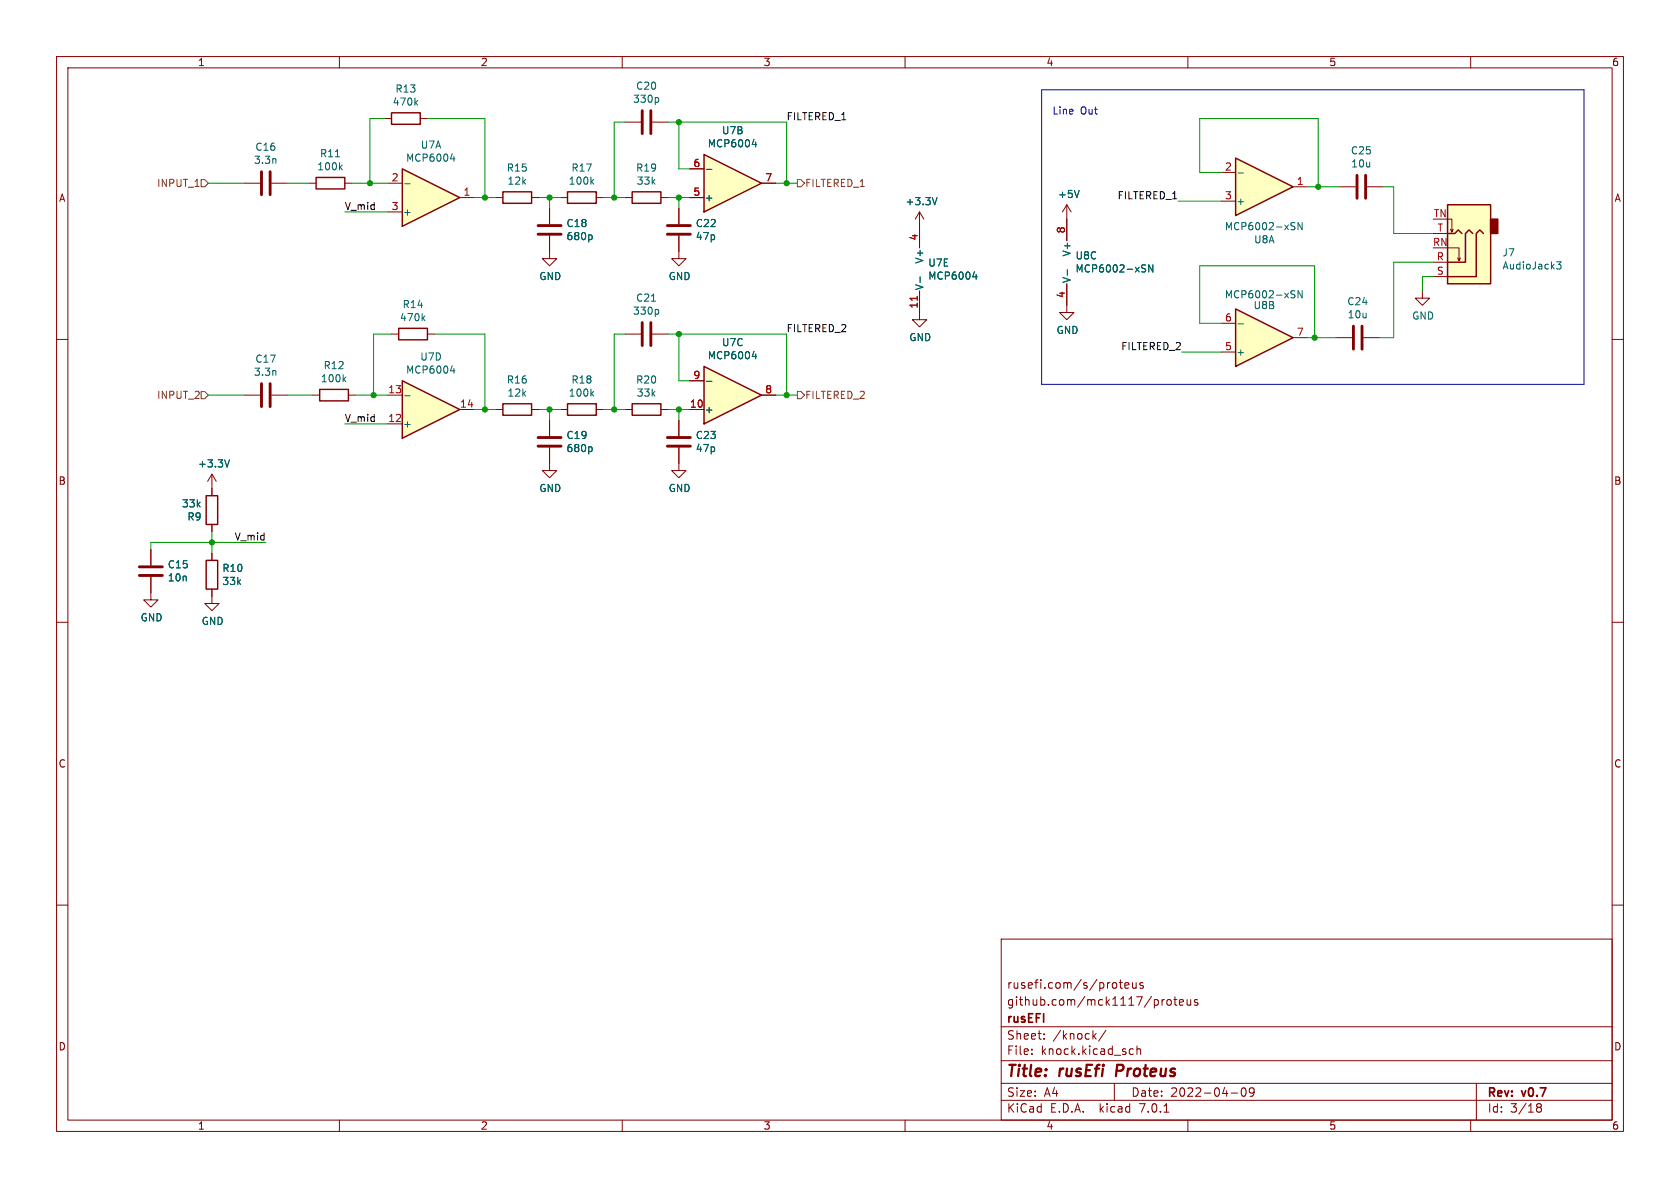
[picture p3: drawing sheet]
<svg xmlns="http://www.w3.org/2000/svg" width="297mm" height="210mm" viewBox="0 0 297 210" stroke-linecap="round" stroke-linejoin="round" font-family="sans-serif">
<g fill="none" stroke="#840000" stroke-width=".18">
<path d="M10 10h277v190h-277zM12 12h273v186h-273zM60 10v2M110 10v2M160 10v2M210 10v2M260 10v2M99.1 34.9h1.2M105.4 34.9h1.3M10 60h2M97.2 44.5v1.2h1.2l-1.2 1.3-1.3-1.3h1.3M285 60h2"/>
<path d="M10 110h2M285 110h2M10 160h2M285 160h2M177 166h108v32h-108zM197.9 173.7h.5M198.1 173.2v1.3l.3 .2M198.9 174.2l.7-.1-.1-.3-.4-.1-.2 .2v.7h.6M200.2 173.7l.1 .9 .3 .1 .3-.1M200.9 173.7v1M202.1 173.8l-.4-.1-.2 .2 .1 .2 .5 .2v.3h-.6M205.9 176.7l-.3 .1-.2 .2"/>
<path d="M206.4 176.8l.2-.1 .4 .1 .1 .6-.2 .2-.3 .1-.2-.1zM207.5 176.7h.6M207.7 176.2v1.3l.4 .2M208.5 177.2l.7-.1-.1-.3-.4-.1-.2 .2 .1 .7h.5M209.9 176.7v.9l.4 .1 .2-.1M210.5 176.7v1M211.7 176.8l-.3-.1-.3 .2 .1 .2 .5 .2v.3h-.6M60 198v2M110 198v2M160 198v2M177 194.5h108M177 191.5h108"/>
<path d="M177 187.5h108M177 181.5h108M182.4 186.3v.1M182.4 185.5v.1M184.6 183.6v.1M184.6 182.8v.1M193.4 183.1l.4 .6M193.8 182.7l-.6 .6M195.5 182.1l-1.3 2M197 191.5v3M199.9 185.4l.5 .1M200.4 186.3l-.5 .1"/>
<path d="M201 185.5l.2-.1 .4 .1v.9M201 184.9v1.5M205.8 196.6h.8M210 198v2M217.6 193.2h1.2M219.6 192.4l.2-.1a.81 .81 0 0 1 .6 .6 .81 .81 0 0 1-.3 .8l-.2 .1a.81 .81 0 0 1-.6-.6 .81 .81 0 0 1 .3-.8zM221.7 192.9l-.3 .3h-.4l-.1-.3 .1-.5 .4-.1 .2 .1a.99 .99 0 0 1-.3 1.4h-.3M260 198v2M261 191.5v6.5M271.7 195.6l.2 .1M271.7 195.2l.2-.1 .5 .1 .1 .3-.3 .2M271.9 195.7h.3"/>
<path d="M271.9 195.7l-.2 .2M272.2 195.7l.3 .3-.1 .5-.2 .1-.5-.1"/>
</g>
<path d="M100.3 33.9h5.1v2h-5.1z" fill="none" stroke="#840000" stroke-width=".25"/>
<path d="M104.6 32.1l.4 .5M105 31.7l-.5 .5" fill="none" stroke="#006464" stroke-width=".18"/>
<path d="M124.5 64.8l10.1 5.1-10.1 5z" fill="#ffffc2"/>
<path d="M69.2 19.9h5.1v2.1h-5.1zM111.8 33.9h5v2h-5zM70.5 58h5.1v2.1h-5.1zM88.9 71.4h5.1v2h-5.1zM124.5 64.8l10.1 5.1-10.1 5z" fill="none" stroke="#840000" stroke-width=".25"/>
<g fill="none" stroke="#840000" stroke-width=".18">
<path d="M67.9 21h1.3M74.3 21h1.3M110.5 34.9h1.3M110.5 21.6h2.8M115.3 21.6h2.8M116.8 34.9h1.3M162.6 37.5l-.8 1.2M162.6 37.5v2.5M162.6 37.5l.7 1.2M188.6 36.2v6.3M188.6 36.2l-.8 1.3M188.6 36.2l.8 1.3"/>
<path d="M69.2 59.1h1.3M75.6 59.1h1.2M188.6 50.2v3.8M87.6 72.4h1.3M94 72.4h1.2M121.9 72.4h2.6M121.9 67.3h2.6M134.6 69.9h2.6"/>
</g>
<g fill="none" stroke="#006464" stroke-width=".18">
<path d="M73.5 18.1l.3 .5M73.8 17.7l-.4 .5M116.3 17.3l.1 .2-.1 .5M165.7 34.9l-.5 1.3M190.8 33.7l-.4 1.2M74.7 56.2l.4 .5M75.1 55.8l-.5 .5M188.7 47.7v.9M202.1 46.8l.4 .1M202.3 47.5l.2 .2-.2 .4M203.8 46.8v1.3l-.7-1.3v1.3M124.9 67.4h1"/>
<path d="M133 63h.8M133.6 62.6v.8"/>
</g>
<path d="M113.5 19.6v4M115.1 19.6v4" fill="none" stroke="#840000" stroke-width=".51"/>
<path d="M71.1 29.8l10.2 5.1-10.2 5.1z" fill="#ffffc2"/>
<path d="M71.1 29.8l10.2 5.1-10.2 5.1z" fill="none" stroke="#840000" stroke-width=".25"/>
<path d="M68.6 32.4h2.5M68.6 37.5h2.5M81.3 34.9h2.5M188.6 54v1.2h1.3l-1.3 1.3-1.3-1.3h1.3" fill="none" stroke="#840000" stroke-width=".18"/>
<path d="M71.5 32.5h1M79.6 28.1h.8M80.3 27.7v.8" fill="none" stroke="#006464" stroke-width=".18"/>
<path d="M71.1 67.3l10.2 5.1-10.2 5.1z" fill="#ffffc2"/>
<path d="M88.9 33.9h5.1v2h-5.1zM71.1 67.3l10.2 5.1-10.2 5.1zM100.3 71.4h5.1v2h-5.1zM111.8 71.4h5v2h-5z" fill="none" stroke="#840000" stroke-width=".25"/>
<g fill="none" stroke="#840000" stroke-width=".18">
<path d="M87.6 34.9h1.3M94 34.9h1.2M162.6 55.2v1.3h1.2l-1.2 1.3-1.3-1.3h1.3M251.5 51.4v1.3h1.2l-1.2 1.3-1.3-1.3h1.3M68.6 74.9h2.5M68.6 69.9h2.5M81.3 72.4h2.5M97.2 79.1v4.1h1.2l-1.2 1.3-1.3-1.3h1.3M97.2 74.3v2.8M99.1 72.4h1.2M105.4 72.4h1.3M110.5 72.4h1.3"/>
<path d="M116.8 72.4h1.3M120 79.1v4.1h1.3l-1.3 1.3-1.3-1.3h1.3M120 74.3v2.8"/>
</g>
<path d="M71.5 70h1M79.6 65.5h.8M80.3 65.1v.9M104.6 79l.1 .2-.1 .6M104.6 69.5l.4 .5M105 69.2l-.5 .5" fill="none" stroke="#006464" stroke-width=".18"/>
<path d="M95.1 77.3h4.1M95.1 78.9h4.1M118 77.3h4M118 78.9h4" fill="none" stroke="#840000" stroke-width=".51"/>
<path d="M124.5 27.3l10.1 5.1-10.1 5.1z" fill="#ffffc2"/>
<path d="M124.5 27.3l10.1 5.1-10.1 5.1z" fill="none" stroke="#840000" stroke-width=".25"/>
<path d="M97.2 36.8v2.8M120 36.8v2.8M121.9 34.9h2.6M121.9 29.8h2.6M134.6 32.4h2.6M97.2 41.7v2.8M110.5 59.1h2.8M115.3 59.1h2.8M120 41.7v4h1.3l-1.3 1.3-1.3-1.3h1.3M162.6 40v3.8M162.6 51.4v3.8" fill="none" stroke="#840000" stroke-width=".18"/>
<path d="M124.9 29.9h1M133 25.5h.8M133.6 25.1v.9M104.6 41.6l.1 .2-.1 .5M116.3 54.8l.1 .1-.1 .6M162.7 48.9v1M172 48.9h.8M172.6 48.5v.9" fill="none" stroke="#006464" stroke-width=".18"/>
<path d="M162.2 52.4v.7" fill="none" stroke="#a90000" stroke-width=".18"/>
<path d="M95.1 39.9h4.1M118 39.9h4M95.1 41.4h4.1M113.5 57v4.1M115.1 57v4.1M118 41.4h4" fill="none" stroke="#840000" stroke-width=".51"/>
<path d="M218.4 54.6l10.2 5.1-10.2 5.1z" fill="#ffffc2"/>
<path d="M55.9 31.4h5.1v2h-5.1zM255.9 36.2h7.6v14h-7.6zM218.4 54.6l10.2 5.1-10.2 5.1zM255.9 41.3h1.3l.6-.7 .6 .7M260.3 41.3l-.6-.7-.6 .7v5.1h-3.2M262.3 41.3l-.7-.7-.6 .7v7.6h-5.1M56.5 68.8h5.1v2.1h-5.1zM36.4 87.6h2.1v5.1h-2.1zM36.4 99.1h2.1v5h-2.1z" fill="none" stroke="#840000" stroke-width=".25"/>
<g fill="none" stroke="#840000" stroke-width=".18">
<path d="M43.2 32.4h2.8M48 32.4h2.8M54.6 32.4h1.3M61 32.4h1.2M236.9 33h2.7M241.7 33h2.8M255.9 38.7h.8v2.3l.2-.5M215.9 57.2h2.5M228.6 59.7h2.5M236.2 59.7h2.8M241 59.7h2.8M253.4 46.4h2.5"/>
<path d="M253.4 48.9h2.5M253.4 41.3h2.5M255.9 43.8h2v2.3l.3-.5M256.4 40.5l.3 .5M257.7 45.6l.2 .5M43.2 69.9h2.8M48 69.9h2.8M55.2 69.9h1.3M61.6 69.9h1.3M215.9 62.2h2.5M26.7 97.2v2.7M37.5 83.8v3.8"/>
<path d="M37.5 92.7v1.3M37.5 97.8v1.3M37.5 83.8l-.8 1.3M37.5 83.8l.7 1.3M26.7 102v4h1.2l-1.2 1.3-1.3-1.3h1.3M37.5 104.1v2.6h1.2l-1.2 1.3-1.3-1.3h1.3"/>
</g>
<path d="M60.1 29.5l.4 .5M60.5 29.2l-.5 .5M218.9 57.3h.9M228.4 51.4h.5M228.7 52.1l.2 .2-.2 .4M230.2 51.4v1.3l-.7-1.3v1.3M275.2 46.3h.8l-.5 .5 .4 .1v.5l-.2 .2-.5-.1M60.8 67l.3 .5M61.1 66.6l-.4 .5M40.6 81.3l-.5 1.3" fill="none" stroke="#006464" stroke-width=".18"/>
<path d="M46.2 30.4v4M47.8 30.4v4M239.9 31v4.1M241.4 31v4.1M239.3 57.7v4M240.8 57.7v4M46.2 67.8v4.1M47.8 67.8v4.1M24.6 100.2h4.1M24.6 101.7h4.1" fill="none" stroke="#840000" stroke-width=".51"/>
<path d="M255.9 36.2h7.6v14h-7.6z" fill="#ffffc2" stroke="#ffffc2" stroke-width=".18"/>
<path d="M263.5 38.7h1.3v2.6h-1.3z" fill="#840000" stroke="#840000" stroke-width=".25"/>
<path d="M218.4 27.9l10.2 5.1-10.2 5.1z" fill="#ffffc2"/>
<path d="M218.4 27.9l10.2 5.1-10.2 5.1z" fill="none" stroke="#840000" stroke-width=".25"/>
<g fill="none" stroke="#840000" stroke-width=".18">
<path d="M97.2 36.8v2.8M120 36.8v2.8M121.9 34.9h2.6M121.9 29.8h2.6M134.6 32.4h2.6M188.6 38.7v3.8M215.9 30.5h2.5M215.9 35.6h2.5M228.6 33h2.5M97.2 41.7v2.8M120 41.7v2.8M162.6 40v3.8"/>
<path d="M162.6 51.4v3.8M188.6 50.2v3.8M97.2 74.3v2.8M97.2 79.1v2.8M120 74.3v2.8M120 79.1v2.8M121.9 72.4h2.6M121.9 67.3h2.6M134.6 69.9h2.6M26.7 97.2v2.7M37.5 86.4v1.2M37.5 92.7v1.3"/>
<path d="M37.5 97.8v1.3M26.7 102v2.8M37.5 104.1v1.3"/>
</g>
<g fill="none" stroke="#006464" stroke-width=".18">
<path d="M124.9 29.9h1M133 25.5h.8M133.6 25.1v.9M165.7 34.9l-.5 1.3M190.8 33.7l-.4 1.2M218.9 30.6h.9M228.4 39.3l.5 .1M230.2 39.3v1.3l-.7-1.3v1.3M104.6 41.6l.1 .2-.1 .5M162.7 48.9v1M172 48.9h.8M172.6 48.5v.9"/>
<path d="M188.7 47.7v.9M202.1 46.8l.4 .1M202.3 47.5l.2 .2-.2 .4M203.8 46.8v1.3l-.7-1.3v1.3M228.7 40l.2 .3-.2 .3M104.6 79l.1 .2-.1 .6M124.9 67.4h1M133 63h.8M133.6 62.6v.8M40.6 81.3l-.5 1.3"/>
</g>
<path d="M34.5 33h.7M35.6 31.8h.6l.6 .6-.6 .6h-.6zM141 31.8h.6l.6 .6-.6 .6h-.6zM35.6 69.2h.6l.6 .7-.6 .6h-.6zM141 69.2h.6l.6 .7-.6 .6h-.6z" fill="none" stroke="#725600" stroke-width=".18"/>
<path d="M184.1 15.9h95.9v52h-95.9z" fill="none" stroke="#0000c2" stroke-width=".18"/>
<g fill="none" stroke="#009600" stroke-width=".18">
<path d="M36.8 32.4h6.4M50.8 32.4h3.8M61 37.5h7.6M62.2 32.4h6.4M67.9 21h-2.5v11.4M75.6 21h10.1v13.9M83.8 34.9h3.8M95.2 34.9h3.9M97.2 34.9v1.9M106.7 34.9h3.8M110.5 21.6h-1.9v13.3M118.1 21.6h21v10.8"/>
<path d="M118.1 34.9h3.8M120 21.6v8.2h1.9M120 34.9v1.9M137.2 32.4h3.8M208.3 35.6h7.6M215.9 30.5h-3.8v-9.5h20.9v12M231.1 33h5.8M244.5 33h1.9v8.3h7M69.2 59.1h-3.2v10.8M76.8 59.1h8.9v13.3M110.5 59.1h-1.9v13.3M118.1 59.1h21v10.8"/>
<path d="M120 59.1v8.2h1.9M215.9 57.2h-3.8v-10.2h20.3v12.7M231.1 59.7h5.1M253.4 46.4h-7v13.3h-2.6M253.4 48.9h-1.9v2.5M36.8 69.9h6.4M50.8 69.9h4.4M61 74.9h7.6M62.9 69.9h5.7M83.8 72.4h3.8M95.2 72.4h3.9M97.2 72.4v1.9"/>
<path d="M106.7 72.4h3.8M118.1 72.4h3.8M120 72.4v1.9M137.2 69.9h3.8M208.9 62.2h7M37.5 94v3.8M47 95.9h-20.3v1.3"/>
</g>
<path d="M162.2 52.4v.7" fill="none" stroke="#a90000" stroke-width=".18"/>
<g fill="#009600" stroke="#009600" stroke-width=".18">
<circle cx="120" cy="21.6" r=".46"/>
<circle cx="108.6" cy="34.9" r=".46"/>
<circle cx="85.7" cy="34.9" r=".46"/>
<circle cx="108.6" cy="72.4" r=".46"/>
<circle cx="97.2" cy="34.9" r=".46"/>
<circle cx="120" cy="59.1" r=".46"/>
<circle cx="139.1" cy="69.9" r=".46"/>
<circle cx="120" cy="72.4" r=".46"/>
<circle cx="120" cy="34.9" r=".46"/>
<circle cx="139.1" cy="32.4" r=".46"/>
<circle cx="66" cy="69.9" r=".46"/>
<circle cx="65.4" cy="32.4" r=".46"/>
<circle cx="97.2" cy="72.4" r=".46"/>
<circle cx="85.7" cy="72.4" r=".46"/>
<circle cx="37.5" cy="95.9" r=".46"/>
<circle cx="232.4" cy="59.7" r=".46"/>
<circle cx="233" cy="33" r=".46"/>
</g>
<g font-size="2.8" fill="#840000">
<text x="178" y="190.8">Title:</text>
<text x="187.4" y="190.8">rusEfi</text>
<text x="198" y="190.8">Proteus</text>
</g>
<g font-size="2.1" fill="#840000">
<text x="178" y="177.9">github.com/mck1117/proteus</text>
<text x="178" y="174.9">rusefi.com/s/proteus</text>
<text x="178" y="183.9">Sheet:</text>
<text x="178" y="181.1">rusEFI</text>
<text x="186.2" y="183.9">/knock/</text>
<text x="178" y="186.6">File:</text>
<text x="184" y="186.6">knock.kicad_sch</text>
<text x="178" y="196.8">KiCad</text>
<text x="178" y="194">Size:</text>
<text x="184.6" y="194">A4</text>
<text x="185.7" y="196.8">E.D.A.</text>
<text x="194.4" y="196.8">kicad</text>
<text x="200" y="194">Date:</text>
<text x="201.5" y="196.8">7.0.1</text>
<text x="206.9" y="194">2022-04-09</text>
<text x="263" y="194.2">Rev:</text>
<text x="263" y="196.8">Id:</text>
<text x="267" y="196.8">3/18</text>
<text x="269.2" y="194.2">v0.7</text>
</g>
<g font-size="1.8" fill="#840000">
<text x="35" y="11.8">1</text>
<text x="85" y="11.8">2</text>
<text x="135" y="11.8">3</text>
<text x="185" y="11.8">4</text>
<text x="235" y="11.8">5</text>
<text x="285" y="11.8">6</text>
<text x="10.4" y="35.8">A</text>
<text x="285.4" y="35.8">A</text>
<text x="10.3" y="85.8">B</text>
<text x="285.3" y="85.8">B</text>
<text x="10.3" y="135.8">C</text>
<text x="285.3" y="135.8">C</text>
<text x="10.3" y="185.8">D</text>
<text x="285.3" y="185.8">D</text>
<text x="35" y="199.8">1</text>
<text x="85" y="199.8">2</text>
<text x="135" y="199.8">3</text>
<text x="185" y="199.8">4</text>
<text x="235" y="199.8">5</text>
<text x="285" y="199.8">6</text>
</g>
<g font-size="1.8" fill="#006464">
<text x="69.8" y="16.5">R13</text>
<text x="112.4" y="16">C20</text>
<text x="69.4" y="18.8">470k</text>
<text x="111.8" y="18.3">330p</text>
<text x="127.6" y="23.9">U7B</text>
<text x="44.8" y="29.1">3.3n</text>
<text x="45.1" y="26.8">C16</text>
<text x="56.5" y="28">R11</text>
<text x="71.7" y="28.7">MCP6004</text>
<text x="74.3" y="26.4">U7A</text>
<text x="125.1" y="26.2">MCP6004</text>
<text x="238.8" y="27.4">C25</text>
<text x="238.8" y="29.8">10u</text>
<text x="56" y="30.3">100k</text>
<text x="89.5" y="30.5">R15</text>
<text x="89.7" y="32.8">12k</text>
<text x="100.5" y="32.8">100k</text>
<text x="101" y="30.5">R17</text>
<text x="112.4" y="30.5">R19</text>
<text x="112.5" y="32.8">33k</text>
<text x="124.6" y="35.8">+</text>
<text x="187" y="35.2">+5V</text>
<text x="71.2" y="38.3">+</text>
<text x="100.1" y="40.3">C18</text>
<text x="122.9" y="40.3">C22</text>
<text x="160" y="36.4">+3.3V</text>
<text x="216.5" y="40.9">MCP6002-xSN</text>
<text x="218.6" y="36.4">+</text>
<text x="100.1" y="42.6">680p</text>
<text x="122.9" y="42.6">47p</text>
<text x="163.4" y="46.7" transform="rotate(-90 163.4 46.7)">V+</text>
<text x="164" y="47.3">U7E</text>
<text x="189.4" y="45.5" transform="rotate(-90 189.4 45.5)">V+</text>
<text x="190.1" y="46">U8C</text>
<text x="221.6" y="43.2">U8A</text>
<text x="265.6" y="45.5">J7</text>
<text x="265.6" y="47.8">AudioJack3</text>
<text x="95.3" y="49.7">GND</text>
<text x="112.4" y="53.5">C21</text>
<text x="118.1" y="49.7">GND</text>
<text x="163.4" y="51.3" transform="rotate(-90 163.4 51.3)">V-</text>
<text x="164" y="49.6">MCP6004</text>
<text x="189.4" y="50" transform="rotate(-90 189.4 50)">V-</text>
<text x="190.1" y="48.3">MCP6002-xSN</text>
<text x="216.5" y="52.9">MCP6002-xSN</text>
<text x="70.6" y="56.9">470k</text>
<text x="71.1" y="54.6">R14</text>
<text x="111.8" y="55.8">330p</text>
<text x="186.7" y="59.2">GND</text>
<text x="221.6" y="54.8">U8B</text>
<text x="238.1" y="54.1">C24</text>
<text x="238.2" y="56.4">10u</text>
<text x="249.6" y="56.7">GND</text>
<text x="45.1" y="64.3">C17</text>
<text x="57.1" y="65.4">R12</text>
<text x="74.2" y="63.9">U7D</text>
<text x="125.1" y="63.7">MCP6004</text>
<text x="127.6" y="61.4">U7C</text>
<text x="160.7" y="60.5">GND</text>
<text x="218.6" y="63.1">+</text>
<text x="44.8" y="66.6">3.3n</text>
<text x="56.7" y="67.7">100k</text>
<text x="71.7" y="66.2">MCP6004</text>
<text x="89.5" y="68">R16</text>
<text x="89.7" y="70.3">12k</text>
<text x="100.5" y="70.3">100k</text>
<text x="101" y="68">R18</text>
<text x="112.4" y="68">R20</text>
<text x="112.5" y="70.3">33k</text>
<text x="71.2" y="75.8">+</text>
<text x="100.1" y="77.8">C19</text>
<text x="122.9" y="77.8">C23</text>
<text x="124.6" y="73.2">+</text>
<text x="34.9" y="82.8">+3.3V</text>
<text x="100.1" y="80.1">680p</text>
<text x="122.9" y="80.1">47p</text>
<text x="32.1" y="89.9">33k</text>
<text x="95.3" y="87.1">GND</text>
<text x="118.1" y="87.1">GND</text>
<text x="33.1" y="92.2">R9</text>
<text x="29.6" y="100.6">C15</text>
<text x="39.3" y="101.3">R10</text>
<text x="29.6" y="102.9">10n</text>
<text x="39.3" y="103.6">33k</text>
<text x="24.8" y="110">GND</text>
<text x="35.6" y="110.6">GND</text>
</g>
<g font-size="1.8" fill="#0f0f0f">
<text x="139.1" y="21.3">FILTERED_1</text>
<text x="197.4" y="35.3">FILTERED_1</text>
<text x="61" y="37.2">V_mid</text>
<text x="139.1" y="58.8">FILTERED_2</text>
<text x="198.1" y="62">FILTERED_2</text>
<text x="61" y="74.7">V_mid</text>
<text x="41.4" y="95.6">V_mid</text>
</g>
<g font-size="1.8" fill="#0000c2">
<text x="186.1" y="20.3">Line</text>
<text x="191" y="20.3">Out</text>
</g>
<g font-size="1.8" fill="#a90000">
<text x="122.5" y="29.6">6</text>
<text x="69.2" y="32.1">2</text>
<text x="81.9" y="34.7">1</text>
<text x="122.5" y="34.7">5</text>
<text x="135.2" y="32.1">7</text>
<text x="216.5" y="30.2">2</text>
<text x="216.5" y="35.3">3</text>
<text x="229.2" y="32.8">1</text>
<text x="69.2" y="37.2">3</text>
<text x="188.3" y="41.3" transform="rotate(-90 188.3 41.3)">8</text>
<text x="253.4" y="38.5">TN</text>
<text x="254.1" y="41">T</text>
<text x="162.3" y="42.6" transform="rotate(-90 162.3 42.6)">4</text>
<text x="253.3" y="43.6">RN</text>
<text x="253.9" y="46.1">R</text>
<text x="188.3" y="52.7" transform="rotate(-90 188.3 52.7)">4</text>
<text x="254" y="48.6">S</text>
<text x="162.3" y="54.6" transform="rotate(-90 162.3 54.6)">11</text>
<text x="216.5" y="56.9">6</text>
<text x="229.2" y="59.4">7</text>
<text x="216.5" y="62">5</text>
<text x="68.6" y="69.6">13</text>
<text x="122.5" y="67.1">9</text>
<text x="135.2" y="69.6">8</text>
<text x="68.6" y="74.7">12</text>
<text x="81.3" y="72.1">14</text>
<text x="121.9" y="72.1">10</text>
</g>
<g font-size="1.8" fill="#725600">
<text x="27.7" y="33.2">INPUT_1</text>
<text x="142.3" y="33.2">FILTERED_1</text>
<text x="27.7" y="70.7">INPUT_2</text>
<text x="142.3" y="70.7">FILTERED_2</text>
</g>
</svg>
